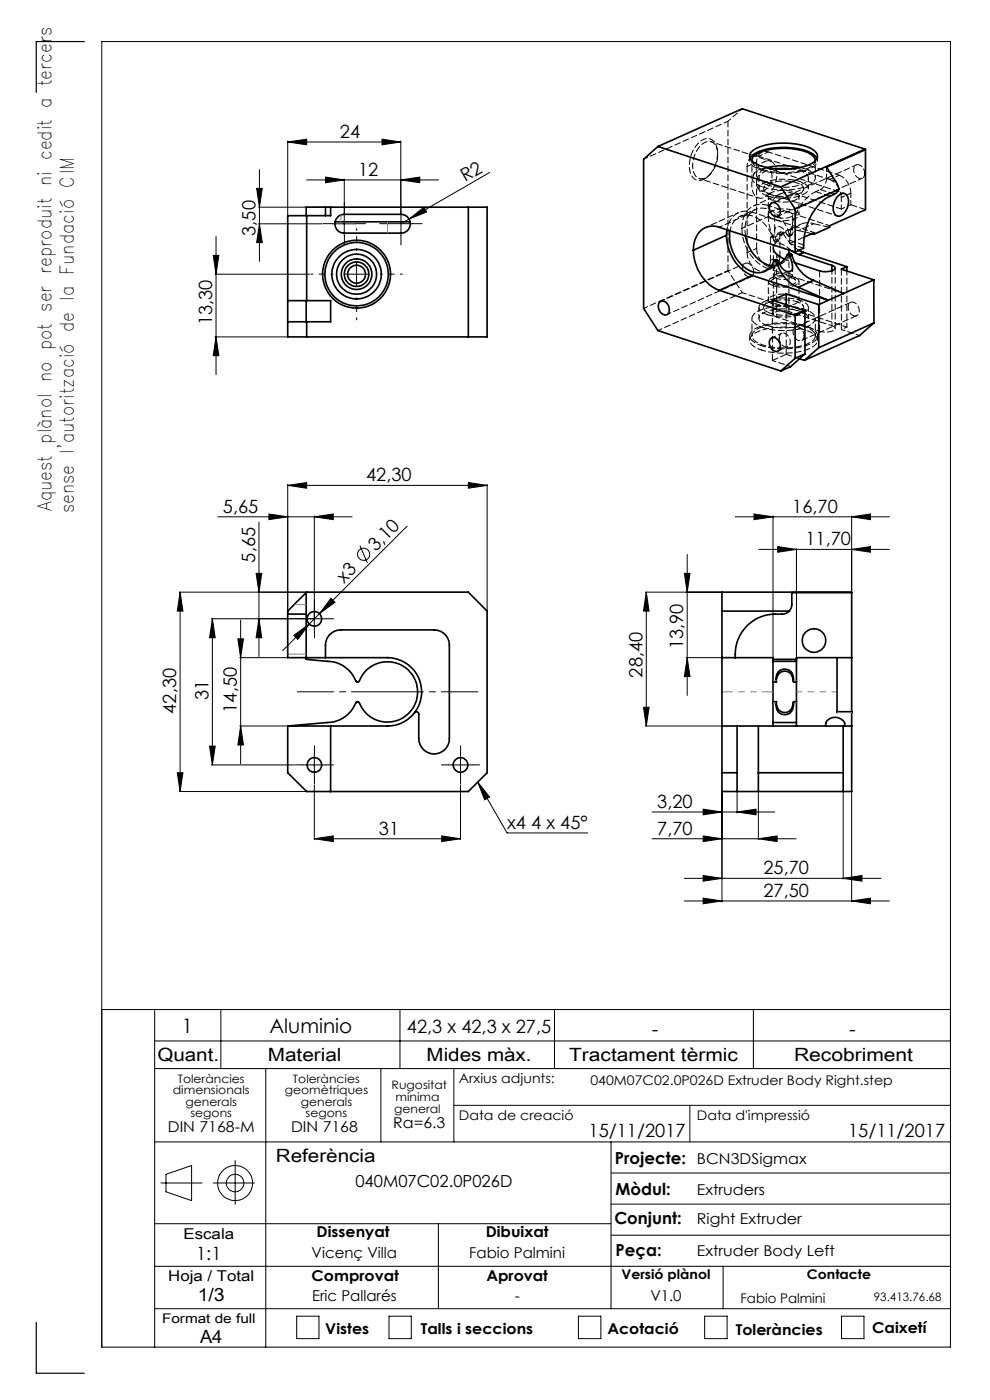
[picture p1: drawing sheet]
<svg xmlns="http://www.w3.org/2000/svg" width="210mm" height="297mm" viewBox="0 0 210 297" stroke-linecap="round" stroke-linejoin="round" font-family="sans-serif">
<g fill="none" stroke="#000" stroke-width=".21">
<path d="M54.4 40h1.2l-.6 4zM55 36v19.5M61 30.1l4.1-.6v1.2zM61 29.9v15.7M61 30.1h24M65.1 38.2h27.9M69 37.6l4 .6-4 .6zM73 38v12M81 29.5l4 .6-4 .6zM85 38.2l4-.6v1.2zM85 29.9v15.4M103.9 36.6l-17.1 9.9"/>
<path d="M45.2 54.2h1.2l-.6 4zM45.6 58.2h20.1M45.8 50.2v29.3M54.9 47.5h13.4M54.9 44h15M55 47.5l.6 4h-1.2zM70.5 47.5h5M73.1 58.2h5M75.6 55.7v5M86.8 46.5l3.1-2.5 .6 1zM86.8 46.5l-1.8 1M45.6 71.5h15.2"/>
<path d="M45.8 71.5l.6 4h-1.2zM46.2 109.6h28.5M54.9 110.8v28.5M57 109l4 .6-4 .6zM61 103l4.1-.6v1.2zM61 102.8v27.3M61 103h42.3M66.7 109.6l4-.6v1.2zM66.7 109.4v24.4M76.3 115.7l1.6 3.7M86.4 111.6l-18.6 18.6M99.3 102.4l4 .6-4 .6z"/>
<path d="M103.3 102.8v26.6M145.8 117.6v29.9M156 109.6h32.7M159.9 109l4.1 .6-4.1 .6zM161 116.6h27.7M164 109.4v29.9M165 116l3.9 .6-3.9 .6zM168.9 116.4v22.9M180.7 109.6l3.9-.6v1.2zM180.7 116.6l3.9-.6v1.2zM180.7 109.4v16M38 125.6h26.8"/>
<path d="M38.2 125.6l.6 4h-1.2zM38.2 125.6v42.3M44.8 131.3h24.4M45 131.3l.6 4h-1.1zM45 131.3v31M50.4 135.5h1.2l-.6 4zM50.8 139.5h10M51 131.5v30.5M54.3 121.6h1.2l-.6 4zM54.9 131.3l.6 4h-1.2zM62.3 134.8l3.3-2.4-2.4 3.2zM65.6 132.4l-5.7 5.6"/>
<path d="M67.8 130.2l-2.2 2.2M70.2 126.9l.8 .9-3.2 2.4zM136.9 125.6h16.1M137.1 125.6l.6 4h-1.2zM137.1 125.6v28.4M145.2 121.6h1.2l-.6 4zM145.6 139.5h7.4M145.8 139.5l.6 4h-1.2zM44.5 158.3h1.1l-.6 4zM50.8 154h10M51 154l.6 4h-1.2zM66.7 159.8v5"/>
<path d="M97.7 159.8v5M136.5 150h1.2l-.6 4zM136.9 154h16.1M37.6 163.9h1.2l-.6 4zM38 167.9h26.8M44.8 162.3h17.6M64.2 162.3h5M66.7 177.9l4-.6v1.2zM66.7 166.5v11.6M66.7 177.9h31M93.7 177.3l4 .6-4 .6zM95.2 162.3h5"/>
<path d="M97.7 166.5v11.6M101.4 165.9l2.5 3.2-1.1 .6zM101.4 165.9l6.2 10.8h17.1M138.3 177.9h30.6M138.3 172.3h26.1M149.2 171.7l3.9 .6-3.9 .6zM149.2 177.3l3.9 .6-3.9 .6zM153.1 168.1v23.2M156.4 172.3l4-.6v1.2zM156.4 168.1v4.4M160.9 177.9l4-.6v1.2zM160.9 168.1v10"/>
<path d="M178.9 168.1v18.4M180.7 168.1v23.2M145.2 191.1h43.5M145.2 186.3h41.7M149.2 190.5l3.9 .6-3.9 .6zM149.2 185.7l3.9 .6-3.9 .6zM178.9 186.3l3.9-.6v1.2zM180.7 191.1l3.9-.6v1.2zM21.6 214.2h180M32.8 214.2v71.6M46.8 214.2v12.5M84.8 214.2v12.5"/>
<path d="M117.6 214.2v12.5M159.8 214.2v12.5M32.8 220.8h168.8M32.8 226.7h168.8M56.4 226.7v59.1M80.8 226.7v15.5M96.3 226.7v15.5M96.3 234.5h105.3M146.3 234.5v7.7M32.8 259.6h96.8M32.8 242.2h168.8M34.1 251h8.8"/>
<path d="M35.2 249.1l5.4-1.8v7.4l-5.4-1.9zM45.3 251h8.7M49.9 246.2v9.3M93 259.6v18M129.6 242.2v35.4M129.6 255.4h72M129.6 248.8h72M32.8 277.6h168.8M32.8 268.6h168.8M62.9 279.2h4.8v4.8h-4.8zM82.5 279.2h4.7v4.8h-4.7zM122.7 279.2h4.8v4.8h-4.8z"/>
<path d="M129.6 262h72M149.5 279.2h4.7v4.8h-4.7zM153.4 268.6v9M178.5 279.2h4.8v4.8h-4.8zM21.6 285.8h180v-277h-180v277"/>
<circle cx="77.1" cy="117.6" r="1.3"/>
<circle cx="49.9" cy="251" r="3.7"/>
<circle cx="49.9" cy="251" r="1.86"/>
</g>
<g fill="none" stroke="#000" stroke-width=".21" stroke-dasharray="15.2 1.3 1.3 1.3">
<path d="M70.6 47.5h-2M73.1 45v-2M73.1 50v2M75.6 47.5h2M82.6 47.5h-2M85.1 47.5h2.5M85.1 47.5v-2.5M85.1 47.5h-2.5M85.1 47.5v2.5M85.1 45v-2M85.1 50v2M87.6 47.5h2"/>
<path d="M64.2 131.3h-1.5M66.7 128.8v-1.6M66.7 133.8v1.5M69.2 131.3h1.6M66.7 159.8v-1.6M97.7 159.8v-1.6M64.2 162.3h-1.5M66.7 164.8v1.5M69.2 162.3h1.6M95.2 162.3h-1.5M97.7 164.8v1.5M100.2 162.3h1.6"/>
</g>
<path d="M70.7 58.2h-4.7M75.7 53.2v-4.7M80.7 58.2h4.7M75.7 63.2v4.7" fill="none" stroke="#000" stroke-width=".21" stroke-dasharray="15.2 1.3 1.3 1.3" stroke-dashoffset="14.8"/>
<path d="M63.1 146.8h38.3" fill="none" stroke="#000" stroke-width=".21" stroke-dasharray="15.2 1.3 1.3 1.3" stroke-dashoffset="7.5"/>
<path d="M17.9 8.8h-10.2v10.8M7.7 280.5v10.8h10.2" fill="none" stroke="#000" stroke-width=".25"/>
<g fill="#000">
<path d="M86.8 46.5l3.1-2.5 .6 1z"/>
<path d="M69 37.6l4 .6-4 .6zM85 38.2l4-.6v1.2z"/>
<path d="M61 103l4.1-.6v1.2zM99.3 102.4l4 .6-4 .6z"/>
<path d="M57 109l4 .6-4 .6zM66.7 109.6l4-.6v1.2zM149.2 190.5l3.9 .6-3.9 .6zM180.7 191.1l3.9-.6v1.2z"/>
<path d="M180.7 109.6l3.9-.6v1.2zM159.9 109l4.1 .6-4.1 .6z"/>
<path d="M180.7 116.6l3.9-.6v1.2zM165 116l3.9 .6-3.9 .6z"/>
<path d="M54.3 121.6h1.2l-.6 4zM54.9 131.3l.6 4h-1.2zM145.2 121.6h1.2l-.6 4zM145.8 139.5l.6 4h-1.2zM137.1 125.6l.6 4h-1.2zM136.5 150h1.2l-.6 4zM54.4 40h1.2l-.6 4zM55 47.5l.6 4h-1.2zM45.2 54.2h1.2l-.6 4zM45.8 71.5l.6 4h-1.2z"/>
<path d="M62.3 134.8l.9 .8 2.4-3.2zM70.2 126.9l-2.4 3.3 3.2-2.4z"/>
<path d="M51 154l.6 4h-1.2zM50.4 135.5h1.2l-.6 4z"/>
<path d="M37.6 163.9h1.2l-.6 4zM38.2 125.6l.6 4h-1.2zM44.5 158.3h1.1l-.6 4zM45 131.3l.6 4h-1.1z"/>
<path d="M66.7 177.9l4-.6v1.2zM93.7 177.3l4 .6-4 .6zM101.4 165.9l2.5 3.2-1.1 .6zM61 30.1l4.1-.6v1.2zM81 29.5l4 .6-4 .6z"/>
<path d="M149.2 171.7l3.9 .6-3.9 .6zM156.4 172.3l4-.6v1.2zM149.2 177.3l3.9 .6-3.9 .6zM160.9 177.9l4-.6v1.2zM149.2 185.7l3.9 .6-3.9 .6zM178.9 186.3l3.9-.6v1.2z"/>
</g>
<g fill="none" stroke="#000" stroke-width=".35">
<path d="M139.6 31.1l-3.1 2.7v31.6l3.1 4.7 26 8.6M139.6 31.1l26 8.5M139.6 31.1l17.8-8 26.1 8.5M159.1 33.6a5.6 5.6 0 0 1 4.3-2.1 15 15 0 0 1 9 1.2l.9 .9M159.3 32.3a9.6 9.6 0 0 1 6.8-1.9 11.3 11.3 0 0 1 6.7 1.6 1.42 1.42 0 0 1 .6 1.4 1.42 1.42 0 0 1-1 1.1 15.1 15.1 0 0 1-11.4 .6 2.44 2.44 0 0 1-2-2.3zM159.5 34.1a2.11 2.11 0 0 1 1.7-1.8 14.2 14.2 0 0 1 10.8 .5l.8 .7 .1 .6M162.7 35.6a16 16 0 0 1 7 0M164.6 35.8h3.2M165.6 39.6l3.1 4.7M183.5 31.6l-17.9 8M183.5 31.6l.1 .1M183.6 31.7l-8.3 3.8 2.2 3.4 .4 1.3"/>
<path d="M183.6 31.7v12.8l-7.6 3.4v.3l-3.3 1.5M65.1 45.8v18M69 44h1.1M69 44v1.8M69 44h-4.1v1.8M70.1 44h33.2v27.5h-42.3v-3.2M70.1 44v1.8h-9.1v18M71.1 47.1h15.9M71.7 46l.6-.4 .7-.1h12a1.99 1.99 0 0 1 2 2 1.99 1.99 0 0 1-2 2h-12a1.99 1.99 0 0 1-1.8-1.3 1.99 1.99 0 0 1 .5-2.2zM99.3 44v27.5M147.1 53.1a5 5 0 0 1 2.9-4.9l1-.2h1l16.7 5.5M147.1 53.1a9.3 9.3 0 0 0 5.5 8.5"/>
<path d="M154.1 49.9a9.3 9.3 0 0 0 5.5 8.6M154.1 49.9l-7 3.2M154.2 48.8l-.1 1.1M154.9 49a8.3 8.3 0 0 0 4.6 8.6 3.7 3.7 0 0 0 4.8-2.4l.1 .1M158.1 50a7.7 7.7 0 0 0 5.6 6.4M159.6 58.5l-7 3.1M159.6 58.5l16.1 5.2M163.6 43.1a1.49 1.49 0 0 1 1.9 1.7 .99 .99 0 0 1-.7 1.2 .99 .99 0 0 1-1.2-.7 1.62 1.62 0 0 1 0-2.2zM164.1 52a1.87 1.87 0 0 0 1.1 2.3l1.2 .7M164.4 55.3h.1M164.5 55.3l.2 .3M164.7 55.6a8.1 8.1 0 0 0 4.6 5.4"/>
<path d="M164.9 55.1l.2 .3M164.9 55.1l-.6 .2M164.9 55.1l-.5 .2M165.1 55.4l-.4 .2M167.3 54h-.3l-.7 1.2-1 .7 .3-.1M167.3 54h.1M167.3 54l.3 .3M167.3 53.1v.8M167.6 54.3l.4 1.6a1.2 1.2 0 0 1-.6 1.7 2.65 2.65 0 0 1-2.3-2.2M167.7 53.8l-.6 .2M167.7 53.8l-.4 .2M167.7 53.8h.1"/>
<path d="M167.7 53.8l.3 .3M168 54.1a7.9 7.9 0 0 0 4.6 5.4M168 54.1l-.4 .2M168.1 53.3l1.4 .7M168.6 55.7l5.2 1.8a3.9 3.9 0 0 0 3.3-.5v-.4l-.6-.3M168.7 44.3v9.2M169.5 53.1l1 .4M169.5 54l7 2.3M170.5 53.5l-1 .5M170.5 53.5l9.1 3.1M172.2 49.6l.5 .1M172.6 59.5l-3.3 1.5"/>
<path d="M172.6 59.5l6.3 2.8M172.7 49.7v-.3l-2.1 .9M176.5 56.3v1.2M177.6 41.8a1.25 1.25 0 0 1 2.1-.2 3.4 3.4 0 0 1-1.6 4.3 1.39 1.39 0 0 1-1.4-1.9l.3-1.2zM177.9 40.2l-.5 .8a10.1 10.1 0 0 0-6.3 7.2l-.5 2.3-.1 2.2-1.8 .8M177.9 40.2l-9.2 4.1M179.6 56.6l-1.1 .5 6.8 2.3M179.6 56.6v.9M185.3 59.4l-6.4 2.9M185.3 59.4l.1 9.1M61 63.8v4.5M61 63.8h9.1v4.5h-9.1"/>
<path d="M64.9 63.8v4.5M65.1 68.3v3.2M139.9 64.2a1.26 1.26 0 0 1 2 .9 1.11 1.11 0 0 1-1 1.7 1.92 1.92 0 0 1-1-2.6zM152.6 61.6l16.1 5.3M163.6 71.8a1.53 1.53 0 0 1 1.9 1.7 .99 .99 0 0 1-.8 1.1 .99 .99 0 0 1-1.1-.7 1.63 1.63 0 0 1 0-2.1zM166.8 62.4l6.9 2.2M166.8 62.4l-3 1.3 6.9 2.2M166.8 62.4v2.2M168.7 76l-3.1 2.7M168.7 66.9v9.1M169.3 61l6.4 2.7M169.6 76.1l1 .3"/>
<path d="M170.7 65.9l-2 1M170.7 65.9v9.2M170.7 75.1l-2 .9M170.7 75.1l-3 2.7-2.1 .9M173.7 64.6v9.2M173.7 73.8l-3.1 2.6M175.7 63.7l-2 .9M178.9 62.3l-3.2 1.4M185.4 68.5l-11.7 5.3M185.4 68.5l-3.1 2.7-11.7 5.2M61 130.3v9.2h21.2a7.3 7.3 0 0 1 6.5 4.1 7.3 7.3 0 0 1-.8 7.6M61 130.3h3.9"/>
<path d="M64.9 125.7v14.2l4.5 .4a6.8 6.8 0 0 1 6.2 4.3l.2 .1M64.9 125.7l-3.2 3.3a1.19 1.19 0 0 0-.7 1.2v.1M64.9 125.7l34.4-.1 4 4v34.3l-4 4h-34.2l-4.1-4v-9.9M69 139.5v-2.6a3.2 3.2 0 0 1 3.3-3.3h19.8a3.2 3.2 0 0 1 3.2 3.3v19.8a3.2 3.2 0 0 1-3.2 3.2 3.2 3.2 0 0 1-3.3-3.2v-5.2a.49 .49 0 0 0-.3-.5 .49 .49 0 0 0-.6 .2M153.1 139.5v14.5M153.1 139.5h10.9v.8M153.1 139.5v-13.9h27.6v25.4M153.1 129.6h14.3M164 139.9h4.9M167.4 129.6l-.8 .6a19.9 19.9 0 0 0-5.2 .6 8.6 8.6 0 0 0-5.4 8.7M177.6 139.5v11.7M180.7 125.7h-12.7l-.1 3-.5 .9"/>
<path d="M180.7 139.5h-11.8v.8M70.1 154v13.9M75.8 148.9h-.2a7 7 0 0 1-6.2 4.4l-8.4 .7M75.8 144.7h.1M75.8 148.9h.1M75.8 144.7l.3-.1a6.4 6.4 0 0 1 9.2-3.5 6.4 6.4 0 0 1 1.8 9.7 6.4 6.4 0 0 1-9.9 0l-1.1-1.8-.3-.1M87.9 151.2a7.3 7.3 0 0 1-5.7 2.8h-21.2M153.1 154v13.9h27.6v-13.9M153.1 154h27.6M156.4 154v13.9M160.9 154v13.9M164 148.9v4.4"/>
<path d="M164 140.3v4.4M164 144.7v4.2M164 144.7h.6M164 148.9h.6M164 153.3h4.9M164 153.3v.7M164 140.3h4.9M164.6 148.9a3.9 3.9 0 0 0 .5 2.2 1.87 1.87 0 0 0 2.1 .4 1.87 1.87 0 0 0 1.1-1.8v-.8M164.6 144.7a2.18 2.18 0 0 1 1.7-2.7 1.92 1.92 0 0 1 2 2.2v.5M164.6 148.9h.1M164.6 148.9v.1a1.92 1.92 0 0 0 2.8 1.9 3.4 3.4 0 0 0 .9-2M164.6 144.7a2.19 2.19 0 0 1 1.9-2.3 2.02 2.02 0 0 1 1.8 2.2v.1"/>
<path d="M164.6 144.7h.1M168.3 148.9h.1M168.3 144.7h.1M168.3 144.7h.6M168.3 148.9h.6M168.9 148.9v4.4M168.9 140.3v4.4M168.9 144.7v4.2M168.9 153.3v.7M175.2 154v-.1a1.34 1.34 0 0 1 1.1-1.6 2.02 2.02 0 0 1 2.9 1.4v.3M177.6 151h3.1M178.9 154v13.9"/>
<path d="M180.7 151v3M153.1 163.9h3.3M160.9 163.9h18"/>
<circle cx="75.6" cy="58.2" r="7.2"/>
<circle cx="75.6" cy="58.2" r="2.61"/>
<circle cx="75.6" cy="58.2" r="1.91"/>
<circle cx="75.6" cy="58.2" r="6.7"/>
<circle cx="75.6" cy="58.2" r="5.3"/>
<circle cx="75.6" cy="58.2" r="3.2"/>
<circle cx="75.6" cy="58.2" r="4.2"/>
<circle cx="66.7" cy="131.3" r="1.56"/>
<circle cx="172.6" cy="135.9" r="2.5"/>
<circle cx="66.7" cy="162.3" r="1.55"/>
<circle cx="97.7" cy="162.3" r="1.55"/>
</g>
<path d="M72.3 47.1v-1.5M82.2 47.1v2.4M65 128.3h-2.6M65 138.8h-3.9M164 149.1h.6M164.6 144.4h-.6M168.4 149.1h.6M169 144.4h-.6M177.6 151.2h3.1" fill="none" stroke="#808080" stroke-width=".21" stroke-dasharray="6.3 1.3 1.3 1.3 1.3 1.3"/>
<path d="M153.2 146.8h10.8" fill="none" stroke="#808080" stroke-width=".21" stroke-dasharray="6.3 1.3 1.3 1.3 1.3 1.3" stroke-dashoffset="4.1"/>
<path d="M177.6 146.8h-8.6" fill="none" stroke="#808080" stroke-width=".21" stroke-dasharray="6.3 1.3 1.3 1.3 1.3 1.3" stroke-dashoffset="5.2"/>
<g fill="none" stroke="#000" stroke-width=".21" stroke-dasharray="1.3 .6" stroke-dashoffset=".3">
<path d="M149.2 38.1a2.04 2.04 0 0 1-2.9-1.9 6.6 6.6 0 0 1 2.9-6.6 2.04 2.04 0 0 1 2.9 1.9 6.6 6.6 0 0 1-2.9 6.6M160.9 33.1l15.1 5M161.9 36a14 14 0 0 0 10.3-.8l.5-.4 .2-.7M163 32.2l15 5M183.4 36.8a1.57 1.57 0 0 0-1.9-1.7 1.7 1.7 0 0 0-.2 1.8 1.7 1.7 0 0 0 1.5 .9l.5-.5 .1-.5M159.9 57.7a1.57 1.57 0 0 0-2-1.7 1.7 1.7 0 0 0-.2 1.8 1.7 1.7 0 0 0 1.6 .9l.5-.5 .1-.5M162.9 57l2.4-1.1M167.5 51.7v-.7M164.7 67.3l-.2-.1a.52 .52 0 0 1-.4-.6 .52 .52 0 0 1 .6-.5 4.6 4.6 0 0 1 2.6 0M165.3 71.7a1.57 1.57 0 0 0 2 1.8 1.7 1.7 0 0 0 .1-1.9 1.7 1.7 0 0 0-1.5-.9l-.5 .5-.1 .5M170.6 71.2a1.01 1.01 0 0 1-.8 1.1 1.01 1.01 0 0 1-1.2-.7 1.37 1.37 0 0 1 .4-2.3 1.77 1.77 0 0 1 1.6 1.9M176.5 69.1l.2 .1a.52 .52 0 0 1 .5 .6 .52 .52 0 0 1-.6 .4 4.6 4.6 0 0 1-2.7 .1"/>
<path d="M181.1 67a1.11 1.11 0 0 0 1.1-.6 1.11 1.11 0 0 0-.1-1.2 1.17 1.17 0 0 0-.8-1 1.17 1.17 0 0 0-1.2 .3 1.93 1.93 0 0 0 1 2.5"/>
</g>
<g fill="none" stroke="#000" stroke-width=".21" stroke-dasharray="1.3 .6" stroke-dashoffset="-.1">
<path d="M164.1 42.6l-.3-.1a.82 .82 0 0 1-.8-.9 .82 .82 0 0 1 .8-.8 6.3 6.3 0 0 1 5.5 .5l.1 .1a1.31 1.31 0 0 1-1.4 1.3 7.7 7.7 0 0 1-3.9-.1M164.1 46.5l-.3-.1a.82 .82 0 0 1-.8-.8 .82 .82 0 0 1 .8-.8 6.3 6.3 0 0 1 5.5 .4l.1 .2a1.31 1.31 0 0 1-1.4 1.2 7.7 7.7 0 0 1-3.9-.1M167.5 51.7l3.1-1.4M176 48.2l-3.4-.7M180.5 43.4l3.1 1.1M163.8 76.5v-12.8M164.1 60.6l-.3-.1a.82 .82 0 0 1-.8-.8 .82 .82 0 0 1 .8-.8 6.3 6.3 0 0 1 5.5 .4l.1 .2a1.31 1.31 0 0 1-1.4 1.2 7.7 7.7 0 0 1-3.9-.1M168.3 62.7a6 6 0 0 0-5.2 .6l-.1 .2a1.36 1.36 0 0 0 1.5 1.2 6 6 0 0 0 4.9-.7l.1-.4-.2-.3-1-.6M170 72.2l11.7-5.2M173.9 70.3v-12.9M177.2 69.7v-12.9M178.5 69.9v-12.8"/>
<path d="M180.5 64.1l-11.7 5.3"/>
</g>
<g fill="none" stroke="#000" stroke-width=".21" stroke-dasharray="1.3 .6" stroke-dashoffset=".5">
<path d="M157.5 23l-3.1 2.7M158.5 35.3l2-.9M159 33.1v.9M160.9 33.1l2.1-.9M161.6 32.3l-2 .9M173.4 34v-.9M176 38.1l2-.9M158.5 53.6l2-.9M162.3 57.4l2-.9M163.4 55.2l2-.9M163.5 41.3a8.6 8.6 0 0 0 6.7-.6 .9 .9 0 0 0 .2-1 .9 .9 0 0 0-.7-.6 8.5 8.5 0 0 0-7.4 .3 .9 .9 0 0 0-.3 .9 .9 .9 0 0 0 .7 .7l.8 .3M164.1 50.4l2-.9"/>
<path d="M164.1 50.4a.34 .34 0 0 0-.4-.3 .34 .34 0 0 0-.3 .3M164.6 50.8a2.81 2.81 0 0 1 .1-2.6 1.53 1.53 0 0 1 2 1l.2 .6M165.3 55.9l-.9 .4 .2-1.1M165.4 49.5l-2 .9M165.6 49.2l-2 .9M166.1 49.5a.34 .34 0 0 0-.4-.3 .34 .34 0 0 0-.3 .3M167.3 52.7l.8 .6M173.1 40.7l.9-.5M178.5 41.9l2-.9M178.5 44.3l2-.9M159 71.2v1M161.9 69.5a2.77 2.77 0 0 1-2.4-2 2.81 2.81 0 0 1 2.2-1.9 14.2 14.2 0 0 1 10.4 .7 1.42 1.42 0 0 1 .9 1.4 1.42 1.42 0 0 1-1.2 1.3 14.5 14.5 0 0 1-9.9 .5"/>
<path d="M163.8 76.5l3.9 1.3M169 64a1.45 1.45 0 0 1 1.4 1.5 4.2 4.2 0 0 1-3.4 1.3 6.1 6.1 0 0 1-4.9-1.2 1.16 1.16 0 0 1 1.1-1.5 9.8 9.8 0 0 1 5.8-.1M170.6 69.3a14 14 0 0 0-10.3 .7 1.34 1.34 0 0 0-.8 1.3 1.34 1.34 0 0 0 .9 1.2 13.8 13.8 0 0 0 11.6 0 1.42 1.42 0 0 0 1-1.3 1.42 1.42 0 0 0-1.1-1.3l-1.3-.6M173.4 72.2v-1M176.5 69.1v-11.7M178.5 69.9l3.8 1.3"/>
</g>
<g fill="none" stroke="#000" stroke-width=".21" stroke-dasharray="1.3 .6" stroke-dashoffset=".1">
<path d="M158.5 35.3v18.3M160.5 34.4v18.3M169.7 35.5a4.3 4.3 0 0 1 3.2 1.9 1.83 1.83 0 0 1-1.5 2 15.1 15.1 0 0 1-9.5 .3M158.1 50a5 5 0 0 1 2.3-5.6 5 5 0 0 1 5.5 2.3l.7 1.1 .8 1.8M158.5 53.6a3.9 3.9 0 0 0 3.1 3.9 1.99 1.99 0 0 0 1.8-2.3M160.5 52.7a3.9 3.9 0 0 0 3.2 3.9 1.99 1.99 0 0 0 1.7-2.3M162.8 41.6a1.86 1.86 0 0 1-1.8-1.9 4.6 4.6 0 0 1 3.7-1.6 9.7 9.7 0 0 1 6.3 1.1 1.09 1.09 0 0 1 .4 1.1 1.09 1.09 0 0 1-.8 .9 11.3 11.3 0 0 1-7.8 .4M162.9 43.6a4 4 0 0 0-5.4 3.6l-.1 1.3M163 45.9a4.6 4.6 0 0 1 3.9-5.1l1.6 .3M163.4 55.2v-4.8M165 46.1a3.4 3.4 0 0 0 3.1-.4v-.1a2.53 2.53 0 0 0-2.8-.7l-.3 .1a.56 .56 0 0 0-.7 .6 .56 .56 0 0 0 .7 .5M165.4 54.3v-4.8"/>
<path d="M167.4 53.9a3.4 3.4 0 0 1-3.7 2.5M167.5 58a3.4 3.4 0 0 0-3.1 .4l-.1 .2a2.53 2.53 0 0 0 2.9 .6l.3-.1a.56 .56 0 0 0 .6-.5 .56 .56 0 0 0-.6-.6M168.1 48.6v-3M168.5 41.1l10 3.2M169.4 48.9l2.8 .7M174 40.2a2.8 2.8 0 0 0 1.3-2.4M178.5 41.9a4.2 4.2 0 0 0-2.5-3.8M180.5 41a4.2 4.2 0 0 0-2.5-3.8M162.8 66.8a1.86 1.86 0 0 1-1.8-1.9 4.5 4.5 0 0 1 3.7-1.6 9.7 9.7 0 0 1 6.3 1.1 1.09 1.09 0 0 1 .4 1.1 1.09 1.09 0 0 1-.8 .9 11.3 11.3 0 0 1-7.8 .4M162.8 69.1a1.86 1.86 0 0 1-1.8-1.9 4.5 4.5 0 0 1 3.7-1.6 9.7 9.7 0 0 1 6.3 1.1 1.09 1.09 0 0 1 .4 1.2 1.09 1.09 0 0 1-.8 .8 11.3 11.3 0 0 1-7.8 .4M166.8 64.6v10.6M166.8 75.2l2.8 .9"/>
</g>
<g fill="none" stroke="#000" stroke-width=".21" stroke-dasharray="1.3 .6" stroke-dashoffset=".4">
<path d="M154.4 25.7l-17.9 8.1M161 37.7v2.3M167.8 35.8a4.9 4.9 0 0 1 3.6 1.5 1.37 1.37 0 0 1-1.2 1.7 11.9 11.9 0 0 1-7.4 .3M175.3 37.8v-2.4M181.6 35l-17.9 8M154.9 48.9a3.7 3.7 0 0 1 2.2-3.1 3.7 3.7 0 0 1 3.8 .7 8.4 8.4 0 0 1 3.2 4.5M158.1 55.9l-17.9 8M159.6 45l13.1 4.3M162.9 43.6l13.1 4.3M163 45.9l-5.6 2.6M164.3 56.2v2.4M165 45.9l17.9-8.1"/>
<path d="M165.5 41.1l-5.6 2.6M167.9 58.9l.3 .1a.66 .66 0 0 1 .6 .8 .66 .66 0 0 1-.7 .6 5 5 0 0 1-4.4-.4v-.2a1.31 1.31 0 0 1 1.5-1l1.2-.1 1.5 .2M168.5 41.1l-5.6 2.5M171.5 40v-2.3M178.5 41.9v2.4M179.6 57.5v11.9M180.5 41v2.4M136.5 65.4l17.9-8M141.5 66.7l17.8-8M157.5 62.1l-17.9 8M161 65.2v2.3M161.5 73.3a3.1 3.1 0 0 1-2.5-2.1 2.67 2.67 0 0 1 2.1-1.9 15.3 15.3 0 0 1 11.4 .5 1.49 1.49 0 0 1 .9 1.5 1.49 1.49 0 0 1-1 1.4 15.3 15.3 0 0 1-10.9 .6"/>
<path d="M161.5 74.3a3.1 3.1 0 0 1-2.5-2.2 2.67 2.67 0 0 1 2.1-1.9 15.3 15.3 0 0 1 11.4 .6 1.49 1.49 0 0 1 .9 1.4 1.49 1.49 0 0 1-1 1.4 15.3 15.3 0 0 1-10.9 .7M165 74.5l2.1-1M165.8 70.7l-2.1 .9M171.5 67.5v-2.3M179.6 69.4l-22.1-7.3"/>
</g>
<path d="M164 52.5v14.2M164.1 50.4a9.8 9.8 0 0 1-1.1-4.5M167.5 51a12.3 12.3 0 0 1 5-10.1l.6-.2M167.3 66.1v-12.2" fill="none" stroke="#000" stroke-width=".21" stroke-dasharray="1.3 .6" stroke-dashoffset=".2"/>
<g fill="none" stroke="#000" stroke-width=".21" stroke-dasharray="1.3 .6">
<path d="M150.2 37.4l.3-.3M152.2 32l-.1-.4M159.5 34.1a2.43 2.43 0 0 0 1.9 1.7l.5 .2M162.1 35.8a1.2 1.2 0 0 1 1.3 .2 1.2 1.2 0 0 1 .4 1.2 3.1 3.1 0 0 1-2.2 3.3 1.52 1.52 0 0 1-1.1-1.9 3.5 3.5 0 0 1 1.6-2.8M162.8 39.3a1.86 1.86 0 0 1-1.8-1.9 4.5 4.5 0 0 1 3.6-1.6M154.4 57.4v-31.7M157.4 48.5a9.3 9.3 0 0 0 5.5 8.5M164.1 51l.5-.2M164.4 51.4h.1M164.4 51.4l-.3-.4M164.5 51.4l.4-.2M164.6 50.8l.2 .4"/>
<path d="M164.6 55.2l-.5 .2M164.6 51.4l.4-.2M164.7 55.1l-.1 .1M164.7 51.2l-.2 .2M164.8 51.2h.1M164.8 51.2l-.4 .2M164.9 51.2l.2-.1M165.1 51.1l-.4 .1M166.9 55.1l-.5-.1M166.9 49.8l.5-.2M167.3 50.1l-.4-.3M167.3 50.1h.1"/>
<path d="M167.3 50.1l.4-.2M167.3 53v-.3M167.4 49.6l.3 .3M167.4 53.9l-.5 .2M167.5 50.1l.4-.2M167.5 53.8l-.1 .1M167.5 51l3 1M167.6 50l-.3 .1M167.7 49.9l-.4 .2M167.7 49.9l.3-.1M167.7 49.9h.1M168 49.8l-.4 .2"/>
<path d="M169.5 53.1a8.7 8.7 0 0 1-3.4-3.6M170.5 52.7l-3-1M173.1 40.7l2.9 .9M177 41.2l-3-1M166.8 75.2l-3 1.3"/>
</g>
<g fill="none" stroke="#000" stroke-width=".21" stroke-dasharray="1.3 .6" stroke-dashoffset=".6">
<path d="M160.9 33.1a1.91 1.91 0 0 0-2.4 2.2M161.5 36.1a3.1 3.1 0 0 1-2.5-2.1l.1-.4M163 32.2a1.91 1.91 0 0 0-2.5 2.2M173.3 33.6a1.5 1.5 0 0 1-.9 1.9 15.3 15.3 0 0 1-10.9 .6M175.3 37.8l2 .6M156.7 45.1l-7.1 3.2M159.6 45l-7 3.2M163 41.6v4M163 59.7v3.9M164.4 58.4l-.7 1.1M164.7 51.2a3.5 3.5 0 0 1 4.7-2.3M168 49.8a3.5 3.5 0 0 1 4.6-2.3"/>
<path d="M168.8 59.5l-.7-1.1M169.5 45.6v-4M164.7 67.3v-13.4M167.3 66.1l9.2 3M169.5 63.6v-3.9M173.9 70.3l-9.2-3M179.6 69.4l-1.1 .5"/>
</g>
<path d="M161.9 39.7a2.77 2.77 0 0 1-2.4-2.1 2.81 2.81 0 0 1 2.2-1.8l1-.3M164.3 45.6v3.5" fill="none" stroke="#000" stroke-width=".21" stroke-dasharray="1.3 .6" stroke-dashoffset="-.2"/>
<g fill="none" stroke="#000" stroke-width=".21" stroke-dasharray="1.3 .6" stroke-dashoffset=".7">
<path d="M146.9 35.2a2.3 2.3 0 0 0 1.9 2.7 4.7 4.7 0 0 0 3.4-4.4 2.95 2.95 0 0 0-1.4-3.4 3.1 3.1 0 0 0-3.1 2.1l-.6 1.5-.2 1.5M148.3 37.9l12.5 4.1M159.5 34v3.7M162.1 34.3a5.7 5.7 0 0 0-2.2 6.9 1.84 1.84 0 0 0 3.1 .1 5.7 5.7 0 0 0 1.2-6.5l-.5-.5-.6-.2-1 .2M163.4 34.2l-12.5-4.1M173 37.7v-3.7M154.2 48.7a4.1 4.1 0 0 1 5.4-3.7M154.4 57.4l3.1 4.7M161.3 40.5l16.3 5.3M164.2 52l.1-.2a2.69 2.69 0 0 1 2.8 .7l.2 .2M165.6 55.7l1.3-.6M167.6 50l.5-1.4h-.3a4.8 4.8 0 0 0-2.7 2.5"/>
<path d="M179.2 41.1l-16.3-5.4M159.5 67.5v3.7M173 71.2v-3.7"/>
</g>
<path d="M160.3 44.4l-3.3 1.5M162.2 57.6l3.3-1.5M162.9 57l16 5.2M169.9 47.5l-3.2 1.5M172.6 47.5l-3.2 1.4" fill="none" stroke="#000" stroke-width=".21" stroke-dasharray="1.3 .6" stroke-dashoffset=".8"/>
<path d="M162.1 40.4l1 1.5M166.9 55.1l1.7 .6M169.4 41.9l1-1.5M163.1 63.3l-1 1.5M170.4 64.8l-1-1.5" fill="none" stroke="#000" stroke-width=".21" stroke-dasharray="1.3 .6" stroke-dashoffset=".9"/>
<path d="M168.1 58.6v-2" fill="none" stroke="#000" stroke-width=".21" stroke-dasharray="1.3 .6" stroke-dashoffset="1"/>
<g font-size="4.2">
<text x="38.6" y="219">1</text>
<text x="57.2" y="219.2">Aluminio</text>
<text x="138.3" y="219.7">-</text>
<text x="180.1" y="219.7">-</text>
</g>
<g font-size="4">
<text x="10.9" y="108.4" transform="rotate(-90 10.9 108.4)">Aquest plànol no pot ser reproduit ni cedit a tercers</text>
<text x="15.6" y="108.9" transform="rotate(-90 15.6 108.9)">sense l'autorització de la Fundació CIM</text>
</g>
<g font-size="3.9">
<text x="72.1" y="29.3">24</text>
<text x="76" y="37.3">12</text>
<text x="98.7" y="38.6" transform="rotate(-30 98.7 38.6)">R2</text>
<text x="54.2" y="50" transform="rotate(-90 54.2 50)">3,50</text>
<text x="45" y="69" transform="rotate(-90 45 69)">13,30</text>
<text x="77.7" y="102.1">42,30</text>
<text x="47.3" y="108.8">5,65</text>
<text x="168.1" y="108.8">16,70</text>
<text x="54.1" y="119.4" transform="rotate(-90 54.1 119.4)">5,65</text>
<text x="79.7" y="117.1" transform="rotate(-45 79.7 117.1)">3,10</text>
<text x="170.8" y="115.7">11,70</text>
<text x="73" y="123.8" transform="rotate(-45 73 123.8)">x3</text>
<text x="144.9" y="137.7" transform="rotate(-90 144.9 137.7)">13,90</text>
<text x="136.3" y="143.7" transform="rotate(-90 136.3 143.7)">28,40</text>
<text x="44.2" y="148.5" transform="rotate(-90 44.2 148.5)">31</text>
<text x="37.4" y="151.4" transform="rotate(-90 37.4 151.4)">42,30</text>
<text x="50.2" y="151.2" transform="rotate(-90 50.2 151.2)">14,50</text>
<text x="139.4" y="171.4">3,20</text>
<text x="80.4" y="177.1">31</text>
<text x="107.6" y="175.9">x4 4 x 45°</text>
<text x="139.4" y="177.1">7,70</text>
<text x="161.9" y="185.5">25,70</text>
<text x="161.9" y="190.3">27,50</text>
<text x="86.3" y="219.2">42,3 x 42,3 x 27,5</text>
<text x="33.4" y="225">Quant.</text>
<text x="56.8" y="225">Material</text>
<text x="90.5" y="225">Mides màx.</text>
<text x="120.7" y="225">Tractament tèrmic</text>
<text x="168.4" y="225">Recobriment</text>
<text x="124.8" y="241.3">15/11/2017</text>
<text x="179.9" y="241.3">15/11/2017</text>
<text x="58.5" y="246.5">Referència</text>
<text x="41.6" y="267.2">1:1</text>
<text x="41.9" y="276.1">1/3</text>
<text x="42.4" y="284.9">A4</text>
</g>
<g font-size="3.5">
<text x="75.4" y="251.9">040M07C02.0P026D</text>
<text x="130.5" y="246.8">Projecte:</text>
<text x="130.6" y="253.4">Mòdul:</text>
<text x="130.3" y="259.8">Conjunt:</text>
<text x="130.6" y="266.4">Peça:</text>
</g>
<g font-size="3.2">
<text x="83.4" y="239.3">Ra=6.3</text>
<text x="35.6" y="240.1">DIN 7168-M</text>
<text x="61.7" y="240.1">DIN 7168</text>
<text x="147.8" y="246.8">BCN3DSigmax</text>
<text x="147.8" y="253.4">Extruders</text>
<text x="38.9" y="262.9">Escala</text>
<text x="67.2" y="262.5">Dissenyat</text>
<text x="103" y="262.5">Dibuixat</text>
<text x="147.8" y="259.8">Right Extruder</text>
<text x="66.1" y="266.8">Vicenç Villa</text>
<text x="99.5" y="266.8">Fabio Palmini</text>
<text x="147.8" y="266.4">Extruder Body Left</text>
<text x="35.7" y="271.7">Hoja / Total</text>
<text x="66.1" y="271.7">Comprovat</text>
<text x="103.2" y="271.7">Aprovat</text>
<text x="66.2" y="276.1">Eric Pallarés</text>
<text x="109.2" y="276.1">-</text>
<text x="138" y="276.1">V1.0</text>
<text x="69" y="283.1">Vistes</text>
<text x="89.3" y="283.1">Talls i seccions</text>
<text x="128.8" y="283.1">Acotació</text>
<text x="156.1" y="283.2">Toleràncies</text>
<text x="185" y="282.8">Caixetí</text>
</g>
<g font-size="2.8">
<text x="97.3" y="229.6">Arxius adjunts:</text>
<text x="125.2" y="230.2">040M07C02.0P026D Extruder Body Right.step</text>
<text x="97.3" y="237.7">Data de creació</text>
<text x="147.8" y="237.7">Data d'impressió</text>
<text x="131.8" y="271.4">Versió plànol</text>
<text x="171.2" y="271.4">Contacte</text>
<text x="34.4" y="280.7">Format de full</text>
<text x="157.1" y="276.3">Fabio Palmini</text>
</g>
<g font-size="2.5">
<text x="36.7" y="232.1">dimensionals</text>
<text x="37.7" y="229.6">Toleràncies</text>
<text x="60.4" y="232.1">geomètriques</text>
<text x="62.1" y="229.6">Toleràncies</text>
<text x="83.1" y="231">Rugositat</text>
<text x="83.9" y="233.5">mínima</text>
<text x="39.4" y="234.6">generals</text>
<text x="40.4" y="237.1">segons</text>
<text x="63.8" y="234.6">generals</text>
<text x="64.8" y="237.1">segons</text>
<text x="83.6" y="236.2">general</text>
<text x="185.4" y="276.1">93.413.76.68</text>
</g>
</svg>
